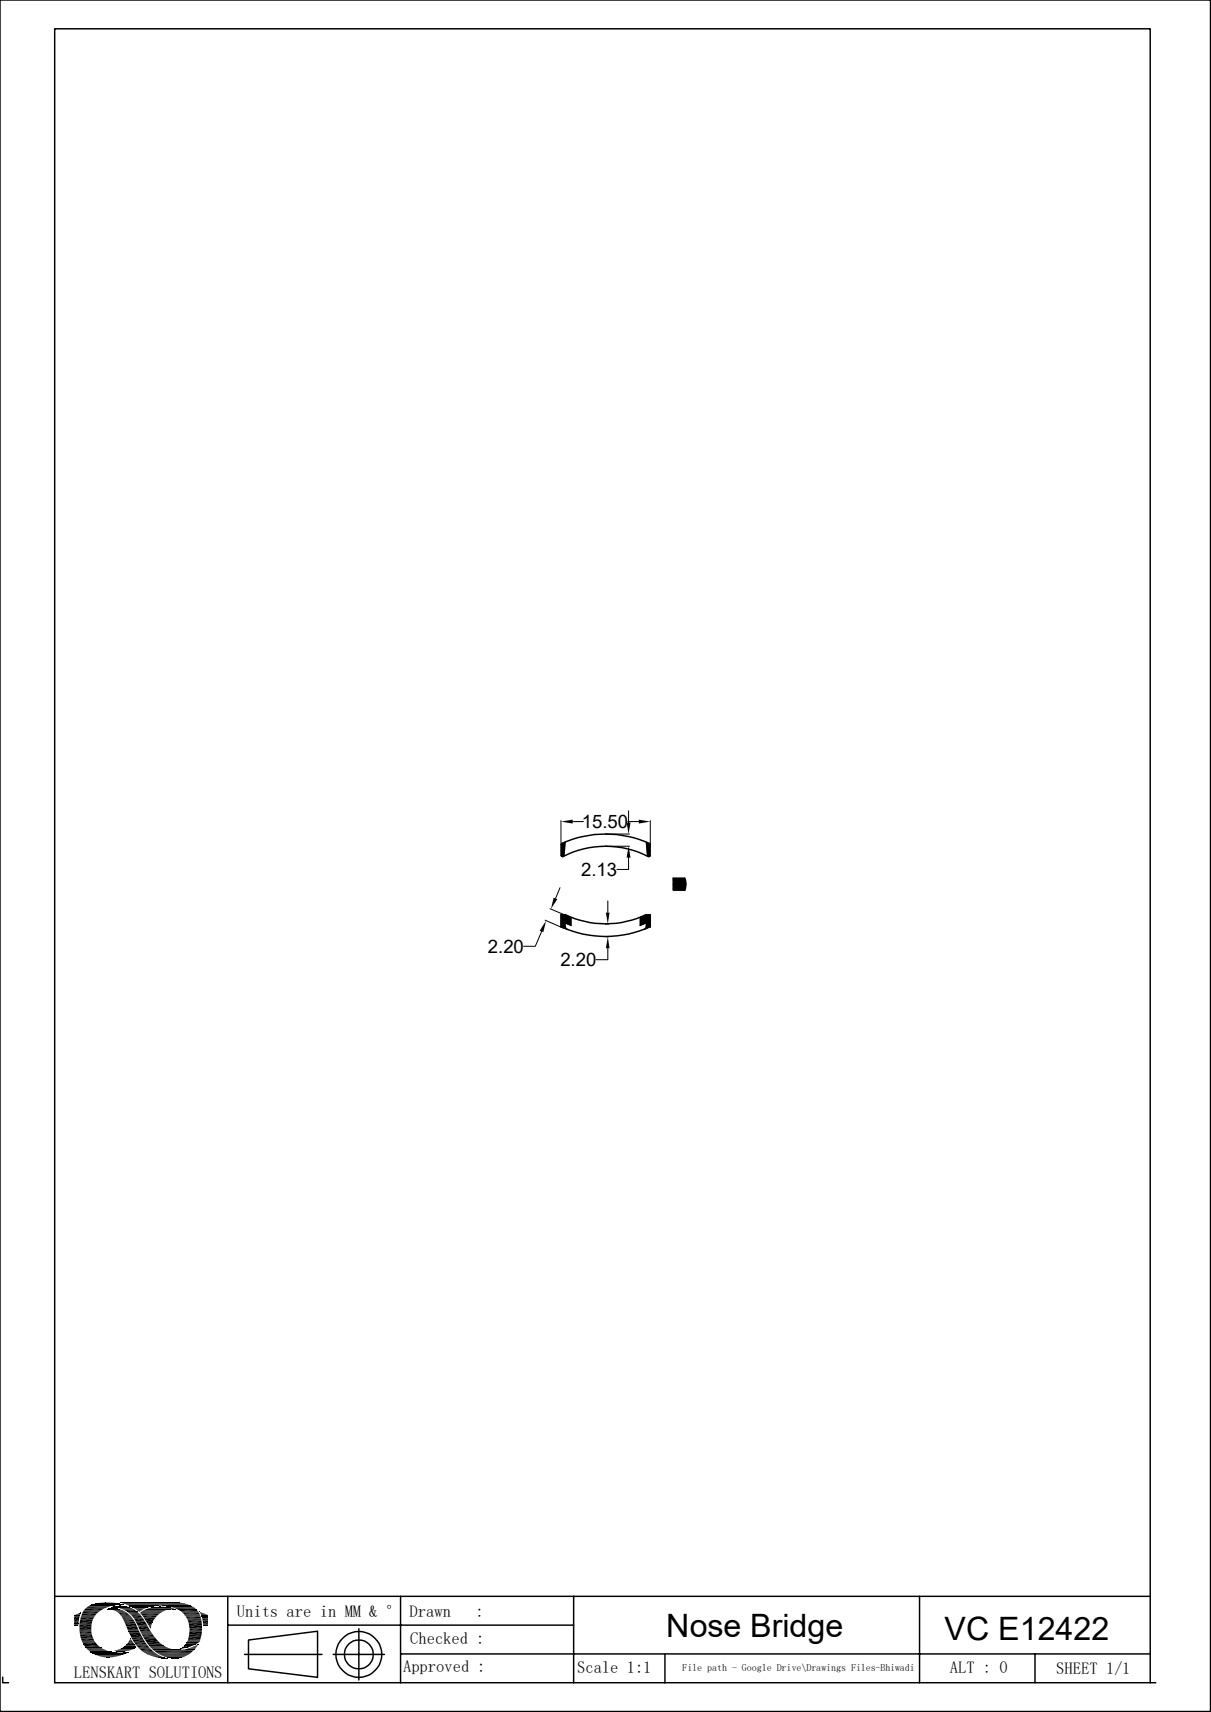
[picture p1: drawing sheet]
<svg xmlns="http://www.w3.org/2000/svg" width="210mm" height="297mm" viewBox="0 0 210 297" stroke-linecap="round" stroke-linejoin="round" font-family="sans-serif">
<g fill="none" stroke="#000" stroke-width=".17">
<path d="M94.5 159.6l3.2 1.4M95.4 157.6l3.2 1.4M97.1 154l-.7 1.9M97.3 148.5l.2 .1M97.3 148.3l.3 .3M97.3 148l.5 .5M97.3 147.8l.5 .5M97.3 147.6l.5 .5M97.3 147.4l.5 .5M97.3 147.1l.6 .6M97.3 146.9l.6 .6M97.3 146.7l.6 .6"/>
<path d="M97.3 159.8l.7 .7M97.3 159.6l.7 .7M97.3 159.3l.8 .9M97.3 159.1l1.2 1.3M97.3 158.9l1.6 1.6M97.3 142.4v6M97.3 146.5l.6 .6M97.3 158.7l1.7 1.7M97.4 146.3l.5 .6M97.5 158.7l1.5 1.5M97.6 146.3l.4 .3M97.7 146.2l.3 .2"/>
<path d="M97.8 158.7l1.2 1.3M97.9 146.1l.1 .1M98 158.7l1 1.1M98.4 158.9l.6 .6M98.8 159.1l.2 .2M99.3 142.5h1.9M105.1 144.7h4.1M105.1 146.8h4.1M105.4 156.3v2M108.9 142.5h1.9M109 148.8v2h-2M109 140.7v2"/>
<path d="M111.3 159.1l-.3 .2M111.7 158.9l-.7 .6M112.1 158.7l-1.1 1.1M112.2 146.1l-.1 .1M112.3 158.7l-1.3 1.3M112.4 146.2l-.3 .2M112.5 158.7l-1.5 1.5M112.5 146.3l-.4 .3M112.7 146.3l-.6 .6M112.8 158.7l-1.8 1.7M112.8 158.9l-1.6 1.6M112.8 159.1l-1.3 1.3"/>
<path d="M112.8 159.3l-.9 .9M112.8 159.6l-.7 .7M112.8 159.8l-.7 .7M112.8 146.5l-.6 .6M112.8 146.7l-.6 .6M112.8 146.9l-.6 .6M112.8 147.1l-.6 .6M112.8 147.4l-.6 .5M112.8 147.6l-.5 .5M112.8 147.8l-.5 .5M112.8 148l-.5 .5M112.8 148.3l-.4 .3"/>
<path d="M112.8 148.5l-.2 .1M112.8 142.4v6M117 152.4l-.2 .2M117.2 152.4l-.4 .4M117.4 152.4l-.6 .6M117.6 152.4l-.8 .8M117.9 152.4l-1.1 1.1M118.1 152.4l-1.3 1.3M118.3 152.4l-1.5 1.5M118.5 152.4l-1.7 1.7M118.7 152.4l-1.9 1.9M118.8 154.3l-.1 .1"/>
<path d="M118.8 152.5l-1.9 1.9M118.9 152.7l-1.8 1.7M118.9 154l-.5 .4M118.9 152.9l-1.6 1.5M118.9 153.8l-.7 .6M119 153.1l-1.4 1.3M119 153.3l-1.2 1.1M119 153.5l-1 .9M93.9 161.6l-1.1 2.6h-2M97.3 160.7l.2 .2M97.3 160.5l.6 .6M97.3 160.3l.7 .7"/>
<path d="M97.3 160l.7 .7M98.3 161.2h.1M105.1 160.3h.5M105.1 162.5h.5M105.4 164.5v2h-2M111.8 161.2h.1M112.8 160l-.7 .7M112.8 160.3l-.8 .7M112.8 160.5l-.6 .6M112.8 160.7l-.2 .2M14.3 279.9h2.5M14.5 279.4h3"/>
<path d="M14.9 279h3.4M15.2 278.7h3.9M15.4 278.6h4.1M15.5 278.5h4.2M15.9 278.4h5.5M15.9 278.4h5.4M16 278.3h5.2M16.2 278.3h4.8M16.4 278.2h4.3M16.6 278.2h3.9M17 278.1h3.1M17.1 278.1h2.9"/>
<path d="M18.5 279.2h2.2M18.7 279.2h2.1M19.3 278.8h3.1M19.3 278.8h3M19.3 278.8h3.2M19.4 278.7h2.7M19.7 278.7h2.2M20.1 278.5h-4.5M20.1 278.9h2.7M20.8 279h2M20.8 279.1h2.4M20.9 278h9.8"/>
<path d="M20.9 278h10.3M20.9 278.1h10.6M21.1 278.1h10.9M21.1 278.4h-5.4M21.4 278.2h10.8M21.5 278.3h10.9M21.8 278.3h10.7M21.8 278.4h10.9M22 278.4h10.9M22.1 278.5h11M22.4 278.6h10.7M22.4 278.6h5"/>
<path d="M22.5 278.6h4.4M22.5 278.7h4.2M22.8 278.8h3.2M23 278.9h2.6M23.2 279h2.2M24.3 279.8h3.7M24.3 279.8h3.6M24.3 279.9h3.5M24.4 279.7h3.8M24.6 279.6h3.6M24.6 279.5h4M24.8 279.4h3.9"/>
<path d="M24.9 279.3h4.2M25.2 279.2h4.2M25.5 279.1h4.8M25.7 278.8l-2.8 .1M25.7 279h4.4M25.8 279h4.2M26.1 278.9h3.6M26.3 278.9h3.2M26.6 278.8h2.6M26.8 278.8h2.2M28.2 278.6h5M28.9 278.6h4.3"/>
<path d="M28.9 278.7h4.5M29.6 278.8h4M29.9 278.9h3.8M30.2 279h3.7M30.4 279.2h-5.1M30.6 279.1h3.4M30.7 279.2h3.4M31.4 279.7h3.1M31.6 279.8h2.9M13.8 282.3h2M13.8 282.8h2M13.8 283h2"/>
<path d="M13.8 283.1h2M13.8 283.5h2.1M13.9 281h2.2M14 280.5h2.4M14 284.2h2.2M14.2 284.7h2.2M14.5 285.3h2.3M14.9 285.8h2.6M14.9 285.9h2.7M14.9 285.9h2.8M15 286h2.8M15.1 286.1h3"/>
<path d="M15.2 286.3h3.3M15.4 286.4h3.1M15.5 286.4h3.5M15.6 286.6h3.8M15.7 286.6h3.7M15.7 286.6h4.2M15.8 286.7h4.4M15.8 286.7h5.3M15.9 286.8h6.2M16.1 286.9h5.8M16.1 286.9h5.7M16.2 287h5.5"/>
<path d="M16.4 287h5.1M16.5 287.1h4.8M16.6 287.1h4.5M16.9 287.3h4M17.2 287.3h3.2M17.4 287.4h2.9M19.8 286.4h2.7M19.8 286.4h2.4M20 286.3h2.6M20.2 286.2h2.7M20.6 286.2h2.5M20.7 286.1h2.6"/>
<path d="M21 286h2.4M21 285.9h2.6M21.4 285.7h2.2M21.5 285.7h2.1M21.5 285.6h2.1M23.6 285.8h-2.3M24.6 280.2h2.7M24.9 280.6h2.1M25 286.8h2.1M25.6 287.1h2M25.6 285.2h2.4M25.9 285.5h2.5"/>
<path d="M25.9 285.6h2.7M26 285.7h2.8M26.1 285.8h3M26.2 285.9h3.1M26.3 286h3.3M26.4 286.1h3.4M26.4 286.1h3.7M26.5 286.2h4.1M26.5 286.2h4.7M26.6 286.3h7.1M26.6 286.3h7M27.1 286.7h6.1"/>
<path d="M27.3 286.9h5.7M27.5 286.9h5.4M27.5 287h5.4M27.7 287.1h5M28 287.2h4.4M28.3 287.3h3.9M28.5 287.5h3.5M29 287.5h2.6M29.1 287.6h2.5M31.2 286.2h2.5M31.9 280.1h2.7M32 280.2h2.7"/>
<path d="M32 280.3h2.7M32.1 280.4h2.7M32.2 280.4h2.6M32.2 280.5h2.6M32.4 280.9h2.5M32.4 284.8h2.2M32.4 284.9h2.2M32.4 284.9h2.1M32.4 285h2.1M32.5 284.7h2.2M32.6 284.6h2.1M32.6 284.7h2.1"/>
<path d="M32.6 284.5h2.1M32.7 281.5h2.3M32.7 283.9h2.2M32.9 282.5h2.2"/>
</g>
<g fill="none" stroke="#000" stroke-width=".25">
<path d="M0 0h209.9v296.9h-209.9zM97.3 148.4l.3 .2M97.6 148.6a16.2 16.2 0 0 1 14.9 0M98 146.1l-.2 2.4M98 158.7h-.7v2.1M99 159.2v1.4M111 159.2v1.4M112.1 158.7a16.2 16.2 0 0 1-14.1 0M112.1 146.1l.2 2.4M112.1 158.7h.7v2.1M112.6 146.3a18.1 18.1 0 0 0-15.2 .1l-.1 .1M112.7 146.3l.1 .2"/>
<path d="M112.8 148.4l-.3 .2M118.7 154.4h-1.9v-2h1.9l.3 1-.3 1.1M98 160.1l1 .4M98 160.1v.7M98 160.8l.3 .4M112.1 160.1l-1.1 .4M112.1 160.8l-.3 .4M112.1 160.1v.7M112.8 160.8a18.6 18.6 0 0 1-15.5 0M9.5 276.9h190M14.3 279.7h2.8M39.5 276.9v15"/>
<path d="M69.5 276.9v15M99.5 276.9v15M159.5 276.9v15M.5 291v.9h1M13.8 283.3h2.1M14.5 285.5h2.6M24.2 286.1h2.1M24.4 280.1h3.2M24.6 283.8h2.1M24.8 284h2.1M25.7 285.4h2.7M32.5 281.1h2.4"/>
<path d="M32.6 281.3h2.4M32.9 282.7h2.2M39.5 281.9h60M42.4 287h13.4M43.1 284.5l12-1.5v8l-12-1.5zM57.8 287h8.9M62.2 282.6v8.9M69.5 286.9h130M115.3 287v5M179.5 286.9v5M199.5 291.9v-286.9h-190v286.9h190.9"/>
<circle cx="62.2" cy="287" r="2.51"/>
<circle cx="62.2" cy="287" r="4"/>
</g>
<g fill="#000">
<path d="M96 155.7l.6 .3-1.1 1.7zM97.3 142.5l2-.3v.7zM105.1 158.3h.6l-.3 2zM108.7 142.7h.6l-.3 2zM109 146.8l.3 2h-.6zM110.8 142.2l2 .3-2 .4zM94.7 159.7l-.5 2-.6-.2zM105.4 162.5l.3 2h-.6zM13.4 280l.4-.1 .1 .1zM13.8 279.9h.2l-.1 .1zM13.8 279.9h.2zM17.8 278h1.6z"/>
<path d="M18.2 278h1.2zM18.6 279.1h2zM18.7 279.1h1.9zM18.8 279.1h1.7zM18.8 279.1h1.6zM18.9 279.1h1.5zM19 279.1h1zM18.9 279.1h1.2zM19 279.1h1.1zM19.1 279.1h.9zM19.1 279.2l1.9 .1zM19.1 279.1h.8z"/>
<path d="M19.3 279.1h.6zM19.5 279.3l1.8 .1zM19.3 279.1h.5zM19.6 279l.2 .1zM19.6 279h.1zM19.7 279.4h1.6zM19.9 279.4l1.7 .2h-1.4zM19.9 279.4h1.4l.3 .2zM20 278.7h1.8zM20 278.7h1.7zM20.1 278.6l1.6 .1zM20.2 279.6l1.7 .1h-1.5z"/>
<path d="M20.2 279.6h1.4l.3 .1zM20.1 278.6h1.4zM20.4 278.6h1.1zM20.4 279.7l1.6 .1zM20.5 279.8l1.8 .2h-1.5zM20.5 279.8h1.5l.3 .2zM20.7 278.6h.3zM20.4 278.6h.8zM20.7 278.6h.5zM21.1 278.4h.3zM21.3 279.2h1.9zM22 279.5l1.8 .1z"/>
<path d="M22.1 279.6h1.7zM22.1 279.6l1.8 .1zM22.2 279.7l1.9 .2h-1.7zM22.2 279.7h1.7l.2 .2zM22.4 279.9l1.9 .2h-1.7zM22.4 279.9h1.7l.2 .2zM23.2 279h1.9zM23.3 279l1.8 .1zM23.4 279.1h1.6zM23.4 279.1h1.7zM23.5 279.1h1.4zM23.5 279.1h1.5z"/>
<path d="M23.5 279.1l1.3 .1zM23.6 279.2l.9 .2h-.7zM23.6 279.2h1.2l-.3 .2zM23.8 279.4h.6zM23.8 279.4h.7zM23.9 279.4l.4 .2zM23.9 279.4h.5l-.1 .2zM24.1 279.6l.1 .1zM24.1 279.6h.2zM27.1 278.8h1.9zM27.1 278.8h1.8zM27.7 278.8h1.2z"/>
<path d="M27.7 278.8h.7zM29.9 279.2h.5zM30 279.2h.4zM30.3 279.2h.1zM30.4 278h.2zM34.7 279.7h.1zM34.7 279.7l.4 .1h-.4zM34.7 279.7l.4 .1zM34.7 279.8l.8 .2h-.7zM34.7 279.8l.8 .2zM34.8 280l1.1 .1h-1.1zM34.8 280h.7l.4 .1z"/>
<path d="M12.9 280.2h.9zM12.9 280.2l.9 .1zM12.9 280.3l.9 .1h-.9zM12.9 280.3h.9v.1zM12.9 280.4l.8 .4h-.8zM12.9 280.4h.9l-.1 .4zM12.9 280.8h.8zM12.9 280.8l.7 .5h-.7zM12.9 280.8h.8l-.1 .5zM12.9 281.3l.7 .4h-.7zM12.9 281.3h.7v.4zM12.9 281.7h.7z"/>
<path d="M12.9 281.7l.7 .2h-.7zM12.9 281.7h.7v.2zM12.9 281.9h.7zM12.9 281.9h.6zM12.9 281.9l.6 .1zM13 280.2h.9zM13.2 280.1l.7 .1zM13.2 280.1h.7zM13.4 280h.5zM13.8 282.3l2 .4h-2zM13.8 282.3h2v.4zM17.8 287.4l1.8 .1z"/>
<path d="M17.8 287.4h1.9zM17.9 287.5h1.1zM17.9 287.5h1.7zM18.4 287.5h.6zM18.6 287.5h.4zM19.9 286.4l1.9 .1zM19.9 286.4h2zM20.1 286.5h1.4zM20.1 286.5h1.7zM20.2 286.5h1.1zM20.2 286.5h1.3zM20.5 286.5h.7z"/>
<path d="M20.5 286.5h.8zM20.8 280l1.7 .2h-1.5zM20.8 280h1.5l.2 .2zM20.8 286.5h.3zM20.8 286.5h.4zM20.9 286.5h.2zM21 280.2l1.7 .3h-1.6zM21 280.2h1.5l.2 .3zM21.1 280.5h1.7zM21.2 280.5l1.7 .2h-1.7zM21.2 280.5h1.6l.1 .2zM21.2 280.7l1.8 .1h-1.7z"/>
<path d="M21.2 280.7h1.7l.1 .1zM21.3 280.8l1.8 .2h-1.7zM21.3 280.8h1.7l.1 .2zM21.4 281l1.8 .1zM21.4 281.1l1.9 .2h-1.8zM21.4 281.1h1.8l.1 .2zM21.1 286.7h1zM21.4 286.7h.8zM21.5 286.7h.7zM21.5 281.3l1.9 .1zM21.6 281.4l1.9 .3h-1.8zM21.6 281.4h1.8l.1 .3z"/>
<path d="M21.6 285.6l2 .1zM21.6 285.6h1.9zM21.7 281.7l2 .5h-1.8zM21.7 281.7h1.8l.2 .5zM21.7 285.5l1.8 .1zM21.7 286.7h.5zM21.7 285.5h1.8zM21.8 285.5h1.7zM21.8 286.7h.4zM21.9 286.7h.3zM21.9 282.2l2.1 .5h-1.9zM21.9 282.2h1.8l.3 .5z"/>
<path d="M21.9 285.3h1.4zM21.9 285.3l1.6 .2h-1.7zM21.9 285.3h1.4l.2 .2zM22.1 286.6h.2zM22.1 282.7l1.9 .1zM22.1 286.6h.3zM22.2 282.8l1.9 .1zM22.2 282.9l1.9 .1zM22.2 284.9l.9 .1zM22.2 285l1.1 .3h-1.4zM22.2 285h.9l.2 .3zM22.3 283h1.8z"/>
<path d="M22.3 283l1.9 .2h-1.8zM22.3 283h1.8l.1 .2zM22.4 283.2l2.3 .9h-1.9zM22.4 283.2h1.8l.5 .9zM22.4 284.7l.7 .2h-.9zM22.4 284.7h.5l.2 .2zM22.5 284.6l.4 .1h-.5zM22.5 284.6h.3l.1 .1zM22.6 284.4h.1zM22.6 284.4l.2 .2h-.3zM22.6 284.4l.2 .2zM22.6 280.1l1.9 .2h-1.6z"/>
<path d="M22.6 280.1h1.7l.2 .2zM22.9 280.3l1.8 .4h-1.5zM22.9 280.3h1.6l.2 .4zM23.2 280.7l1.6 .1zM23.2 280.8l1.9 .4h-1.6zM23.2 280.8h1.6l.3 .4zM23.5 281.2l1.6 .1zM23.5 281.3l2 .7h-1.6zM23.5 281.3h1.6l.4 .7zM23.9 282l1.7 .2h-1.6zM23.9 282h1.6l.1 .2zM24 282.2l1.9 .5h-1.7z"/>
<path d="M24 282.2h1.6l.3 .5zM24.2 282.7l1.9 .3h-1.8zM24.2 282.7h1.7l.2 .3zM24.3 283l1.9 .1zM24.4 283.1l1.8 .1zM24.4 283.2l1.9 .1zM24.5 283.3h1.8zM24.5 283.3l1.9 .1zM24.6 283.4l1.9 .1h-1.9zM24.6 283.4h1.8l.1 .1zM24.6 283.5l1.9 .1zM24.9 280.6l2 .1z"/>
<path d="M25 280.7l1.6 .4h-1.4zM25 280.7h1.9l-.3 .4zM25.1 284.4l2.5 .5h-2.2zM25.1 284.4h2l.5 .5zM25.2 281.1l1.2 .4h-.9zM25.2 281.1h1.4l-.2 .4zM25.3 286.9l2 .1h-1.7zM25.3 286.9h1.8l.2 .1zM25.5 281.5h.9zM25.5 281.5l.7 .4h-.5zM25.5 281.5h.9l-.2 .4zM25.7 281.9l.5 .2h-.4z"/>
<path d="M25.7 281.9h.5v.2zM25.8 282.1l.4 .1h-.3zM25.8 282.1h.4v.1zM25.9 282.2l.3 .3zM25.9 282.2h.3v.3zM26.1 282.5l.1 .1zM26.1 287.2l1.7 .1zM26.3 287.3l1.9 .2h-1.2zM26.3 287.3h1.5l.4 .2zM27 287.5h1.3zM27.1 287.5l1.4 .1zM27.6 287.6h1z"/>
<path d="M27.6 287.6l1.1 .1zM27.8 287.7h1.1zM28 287.7h.9zM28.1 287.7h.9zM28.5 287.7h.5zM28.7 287.7h.3zM28.8 287.7h.2zM29.1 287.5l2 .2h-1.4zM29.7 287.7h1.3zM29.7 287.7h1.4zM30 287.7h.8zM30 287.7h1z"/>
<path d="M30.1 287.7h.4zM30.1 287.7h.7zM30.2 287.7h.3zM31.3 286h.2zM31.3 286h.3zM31.3 286h.4zM31.4 286h.5zM31.4 286l.2-.2 .3 .2zM31.6 285.8h.8l-.5 .2zM31.6 285.8h.9zM31.6 285.8h1zM31.6 285.8h.8z"/>
<path d="M31.7 285.8h.9zM31.7 285.8h1zM31.9 286.2h1.8zM32 285.5l.7 .3h-1zM32 285.5h1.3l-.6 .3zM32 285.5h1.3zM32 285.5h1.4zM32.1 286.1h1.7zM32.2 286.1h1.6zM32.2 285.2h1.8zM32.2 285.2l1.2 .3h-1.4zM32.2 285.2h1.8l-.6 .3z"/>
<path d="M32.3 285l1.9 .1zM32.3 285h2zM32.3 285.1l1.7 .1h-1.8zM32.3 285.1h1.9l-.2 .1zM32.3 286.1h1.5zM32.4 285h2zM32.4 284.9l2 .1h-2zM32.6 286h1.3zM32.7 281.6l2.3 .5h-2.2zM32.7 281.6h2.3v.5zM32.7 284l2 .5h-2.1zM32.7 284h2.1l-.1 .5z"/>
<path d="M32.8 286h1.1zM32.9 283l2.1 .5h-2.2zM32.9 283h2.1v.5zM32.9 285.9h1.1zM33.1 285.8h.9zM33.3 285.8h.7zM33.4 285.7h.7zM33.4 285.7l.2-.1 .5 .1zM33.6 285.6h.5v.1zM33.6 285.6l.4-.1 .1 .1zM34 285.5h.2l-.1 .1zM34 285.5l.2-.1v.1z"/>
<path d="M34.2 285.4h.1l-.1 .1zM34.2 285.4l.1-.1zM34.8 280.1l1.2 .1zM34.9 280.2h1.1zM34.9 280.2h1.2zM34.9 280.2l1.2 .1zM34.9 280.3l1.2 .1h-1.1zM34.9 280.3h1.2v.1zM35 280.4h1.1zM35 280.4l1.1 .2h-1zM35 280.4h1.1v.2zM35.1 280.6h1z"/>
<path d="M35.1 280.6l1 .1zM35.1 280.7l1 .1zM35.1 280.8l1 .3h-1zM35.1 280.8h1v.3zM35.1 281.1h1zM35.1 281.1l1 .5h-.9zM35.1 281.1h1v.5zM35.2 281.6l.9 .2h-.9zM35.2 281.6h.9v.2zM35.2 281.8l.9 .2h-.8zM35.2 281.8h.9v.2zM35.3 282h.8z"/>
<path d="M35.4 282h.7zM35.5 282l.6 .1zM35.9 282.1h.2z"/>
</g>
<g fill="none" stroke="#000" stroke-width=".21">
<path d="M14.4 279.5h3M15 278.8h3.9M31.7 279.9h2.9M13.8 281.5h2.2M13.8 281.7h2.1M14.1 280.4h2.4M14.2 284.9h2.4M14.7 285.7h2.7M23.5 285.4h2.1M24 285.9h2M24.4 286.4h2.1M24.7 286.6h2.1"/>
<path d="M24.9 284.2h2.2M32.9 282.9h2.1"/>
</g>
<path d="M14.6 279.2h3.5M30.9 279.4h3.4M13.9 284h2.2M14.1 280.1h2.7M14.4 285.2h2.4M22.8 284.2h2M25.4 285h2.5M32.8 283.7h2.2" fill="none" stroke="#000" stroke-width=".34"/>
<path d="M21.4 279.4h2.3M13.9 283.7h2.1M22.9 284.5h2.2M23.1 284.8h2.1M23.3 285.1h2.1M23.7 285.6h2.2M24.7 280.4h2.6M26.7 286.5h6.8M32.3 280.6h2.5" fill="none" stroke="#000" stroke-width=".3"/>
<path d="M13.8 281.2h2.3M13.9 280.8h2.4M14.1 284.5h2.2" fill="none" stroke="#000" stroke-width=".38"/>
<path d="M13.8 282h2.1M32.8 282.3h2.3" fill="none" stroke="#000" stroke-width=".42"/>
<g font-size="5.6">
<text x="115.5" y="283.9">Nose Bridge</text>
<text x="163.8" y="284.5">VC E12422</text>
</g>
<g font-size="3.2">
<text x="100.9" y="143.7">15.50</text>
<text x="100.8" y="151.9">2.13</text>
<text x="84.6" y="165.3">2.20</text>
<text x="97.2" y="167.6">2.20</text>
</g>
<g font-size="2.9">
<text x="41.1" y="280.6">Units are in MM &amp; °</text>
<text x="71" y="280.6">Drawn</text>
<text x="82.5" y="280.6">:</text>
<text x="71.1" y="285.2">Checked :</text>
<text x="12.8" y="291.1">LENSKART SOLUTIONS</text>
<text x="69.9" y="290.1">Approved :</text>
<text x="100.1" y="290.3">Scale 1:1</text>
<text x="164.7" y="290.3">ALT : 0</text>
<text x="183.2" y="290.4">SHEET 1/1</text>
</g>
<text font-size="1.7" x="118.3" y="289.9">File path - Google Drive\Drawings Files-Bhiwadi</text>
</svg>
